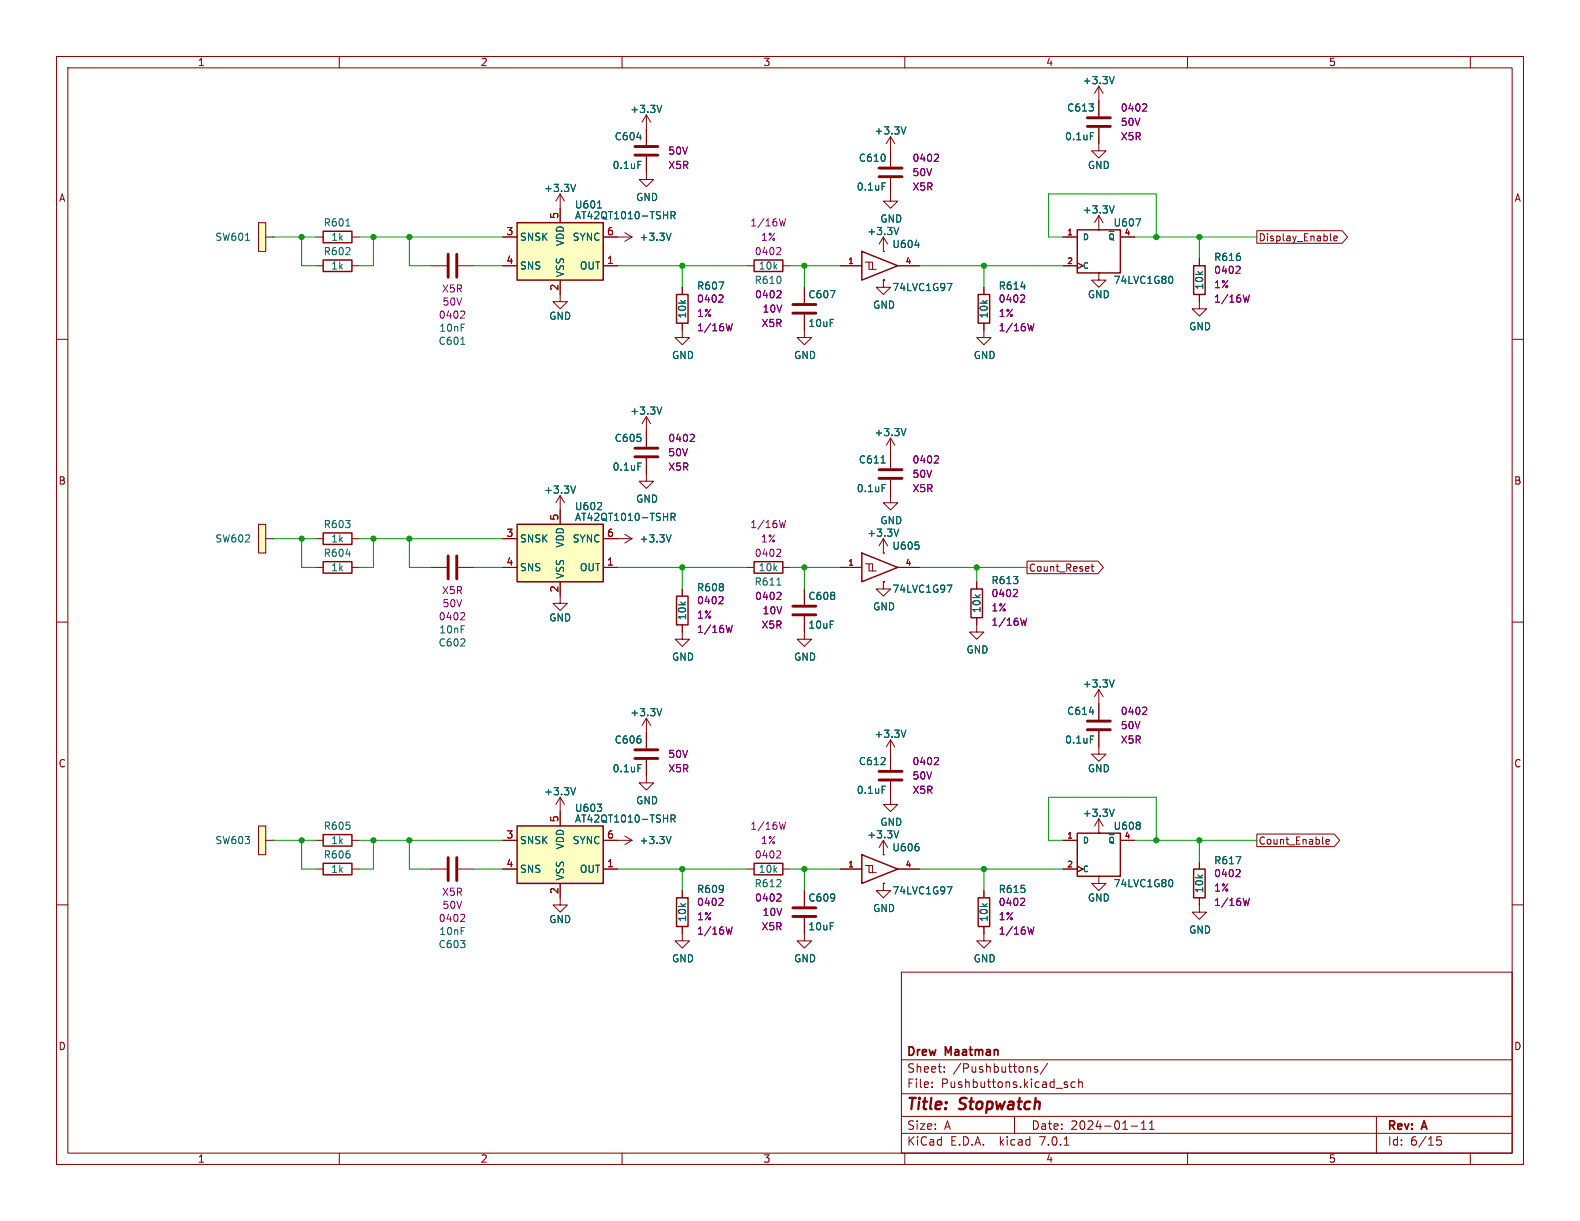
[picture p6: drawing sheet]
<svg xmlns="http://www.w3.org/2000/svg" width="279mm" height="216mm" viewBox="0 0 279 216" stroke-linecap="round" stroke-linejoin="round" font-family="sans-serif">
<g fill="none" stroke="#840000" stroke-width=".18">
<path d="M10 10h259.4v195.9h-259.4zM12 12h255.4v191.9h-255.4zM60 10v2M110 10v2M160 10v2M194.3 15.2l-.8 1.3M194.3 15.2v5.4M194.3 15.2l.8 1.3M210 10v2M260 10v2M45.7 39.4h1.3v5.1h-1.3zM99.1 34.3l-.8 1.3"/>
<path d="M99.1 34.3v5.1M99.1 34.3l.7 1.3M114.3 27.7v4.1h1.3l-1.3 1.2-1.3-1.2h1.3M114.3 20.3v5.4M114.3 20.3l-.8 1.3M114.3 20.3l.8 1.3M157.5 31.5v4.1h1.2l-1.2 1.2-1.3-1.2h1.3M157.5 24.1v5.4M157.5 24.1l-.8 1.3M157.5 24.1l.7 1.3M194.3 22.6v4.1h1.3l-1.3 1.2-1.3-1.2h1.3M194.3 38.1v2.5"/>
<path d="M194.3 38.1l-.8 1.3M194.3 38.1l.8 1.3M10 60h2M47 41.9h1.3M48.3 41.9h.1M55.9 41.9h1.2M55.9 47h1.2M62.2 41.9h1.3M62.2 47h1.3M76.2 47h2.8M81 47h2.8M88.9 41.9h2.5"/>
<path d="M88.9 47h2.5M99.1 49.5v3.8h-1.3l1.3 1.3 1.2-1.3h-1.2M106.7 41.9h5.1M106.7 47h2.5M110.5 41.1l1.3 .8M111.8 41.9l-1.3 .8M120.6 57.2v2.5h1.3l-1.3 1.3-1.2-1.3h1.2M120.6 50.8v1.3M132.1 47h1.2M138.4 47h1.3M142.2 55.6v4.1h1.3l-1.3 1.3-1.2-1.3h1.2M142.2 50.8v2.8"/>
<path d="M148.6 47h3.8M153 46.4h.7v1.2h1.2M153.7 46.4h.6v1.2M156.2 49.5v1.3h1.3l-1.3 1.3-1.3-1.3h1.3M156.2 49.5h.1M156.2 44.5h.1M156.2 41.9l-.8 1.3M156.2 41.9v2.6M156.2 41.9l.8 1.3M158.7 47h3.9M174 57.2v2.5h1.3l-1.3 1.3-1.3-1.3h1.3M174 50.8v1.3"/>
<path d="M188 41.9h2.5M188 47h2.5M190.5 46.5l1 .5-1 .5M194.3 48.3h.1M194.3 40.6h.1M194.3 48.3v1.2h1.3l-1.3 1.3-1.3-1.3h1.3M198.1 41.9h2.6M212.1 52.1v2.5h1.3l-1.3 1.3-1.3-1.3h1.3M212.1 45.7v1.3M222.2 40.8h15.1l1 1.1-1 1.1h-15.1zM235.3 42.5l.1 .1M235.9 42.2l.6-.2-.1-.2-.3-.1-.2 .2v.6h.5"/>
<path d="M267.4 60h2M114.3 73.7v5.3M114.3 73.7l-.8 1.2M114.3 73.7l.8 1.2M157.5 77.5v5.3M157.5 77.5l-.8 1.2M157.5 77.5l.7 1.2M45.7 92.7h1.3v5.1h-1.3zM47 95.3h1.3M48.3 95.3h.1M55.9 95.3h1.2M62.2 95.3h1.3"/>
<path d="M88.9 95.3h2.5M99.1 87.6v5.1M99.1 87.6l-.8 1.3M99.1 87.6l.7 1.3M106.7 95.3h5.1M110.5 94.5l1.3 .8M111.8 95.3l-1.3 .7M114.3 81v4.1h1.3l-1.3 1.3-1.3-1.3h1.3M153 99.7h.7v1.3h1.2M153.7 99.7h.6v1.3M156.2 97.8h.1M156.2 95.3v2.5"/>
<path d="M156.2 95.3l-.8 1.2M156.2 95.3l.8 1.2M157.5 84.8v4.1h1.2l-1.2 1.3-1.3-1.3h1.3M181.6 99.2h12.6l.9 1.1-.9 1.1h-12.6zM193.1 99.7v1.1l.3 .2M10 110h2M55.9 100.3h1.2M62.2 100.3h1.3M76.2 100.3h2.8M81 100.3h2.8M88.9 100.3h2.5M99.1 102.9v3.8h-1.3l1.3 1.3 1.2-1.3h-1.2"/>
<path d="M106.7 100.3h2.5M120.6 110.5v2.5h1.3l-1.3 1.3-1.2-1.3h1.2M120.6 104.1v1.3M132.1 100.3h1.2M138.4 100.3h1.3M142.2 109v4h1.3l-1.3 1.3-1.2-1.3h1.2M142.2 104.1v2.8M148.6 100.3h3.8M156.2 102.9v1.2h1.3l-1.3 1.3-1.3-1.3h1.3M156.2 102.9h.1M158.7 100.3h3.9M172.7 109.2v2.6h1.3l-1.3 1.2-1.3-1.2h1.3"/>
<path d="M172.7 102.9v1.2M192.9 100.2h.5M267.4 110h2M114.3 134.4v4h1.3l-1.3 1.3-1.3-1.3h1.3M114.3 127v5.3M114.3 127l-.8 1.3M114.3 127l.8 1.3M157.5 138.2v4h1.2l-1.2 1.3-1.3-1.3h1.3M157.5 130.8v5.3M157.5 130.8l-.8 1.3M157.5 130.8l.7 1.3M194.3 129.3v4.1h1.3l-1.3 1.2-1.3-1.2h1.3"/>
<path d="M194.3 121.9v5.4M194.3 121.9l-.8 1.3M194.3 121.9l.8 1.3M10 160h2M45.7 146.1h1.3v5h-1.3zM47 148.6h1.3M48.3 148.6h.1M55.9 148.6h1.2M55.9 153.7h1.2M62.2 148.6h1.3M62.2 153.7h1.3M76.2 153.7h2.8"/>
<path d="M81 153.7h2.8M88.9 148.6h2.5M88.9 153.7h2.5M99.1 156.2v3.8h-1.3l1.3 1.3 1.2-1.3h-1.2M99.1 141v5.1M99.1 141l-.8 1.2M99.1 141l.7 1.2M106.7 148.6h5.1M106.7 153.7h2.5M110.5 147.8l1.3 .8M111.8 148.6l-1.3 .8M120.6 157.5v1.3"/>
<path d="M132.1 153.7h1.2M138.4 153.7h1.3M142.2 157.5v2.8M148.6 153.7h3.8M153 153h.7v1.3h1.2M153.7 153h.6v1.3M156.2 156.2v1.3h1.3l-1.3 1.3-1.3-1.3h1.3M156.2 156.2h.1M156.2 151.1h.1M156.2 148.6v2.5M156.2 148.6l-.8 1.3M156.2 148.6l.8 1.3"/>
<path d="M158.7 153.7h3.9M174 157.5v1.3M188 148.6h2.5M188 153.7h2.5M190.5 153.2l1 .5-1 .5M194.3 154.9h.1M194.3 147.3h.1M194.3 154.9v1.3h1.3l-1.3 1.3-1.3-1.3h1.3M194.3 144.8v2.5M194.3 144.8l-.8 1.3M194.3 144.8l.8 1.3M198.1 148.6h2.6"/>
<path d="M212.1 158.8v2.5h1.3l-1.3 1.3-1.3-1.3h1.3M212.1 152.4v1.3M222.2 147.5h13.7l1 1.1-1 1.1h-13.7zM234.5 148.8l.6-.1-.1-.2-.3-.1-.2 .2v.6h.5M267.4 160h2M120.6 163.8v2.6h1.3l-1.3 1.2-1.2-1.2h1.2M142.2 162.3v4.1h1.3l-1.3 1.2-1.2-1.2h1.2M159.4 171.9h108v32h-108zM174 163.8v2.6h1.3l-1.3 1.2-1.3-1.2h1.3M159.4 197.4h108M159.4 193.4h108M159.4 187.4h108"/>
<path d="M164.8 192.2v.1M164.8 191.4v.1M167 189.5v.1M167 188.7v.1M179.4 197.4v3M182 188.6l.3 .2v.8M183.5 188.7l-.4-.1-.2 .2 .1 .2 .5 .2v.3h-.6M185.3 188l-1.3 2M188.4 191.8l.4 .1v.2l-.2 .2h-.3M188.4 191.3l.4 .1M190.1 191.4l-.4-.1-.3 .3v.4l.1 .2h.6M190.8 191.4l.2-.1 .3 .1 .1 .9"/>
<path d="M190.8 190.8v1.5M200 199.1h1.2M201.8 199.7h.9M201.8 198.6l.5-.4v1.5M203.3 199.7h.8M203.3 198.6l.4-.4v1.5M243.4 197.4v6.5M60 203.9v2M110 203.9v2M159.4 200.4h108M160 203.9v2M188.2 202.5h.8"/>
<path d="M210 203.9v2M254.1 201.6h.5l.3 .3-.1 .5h-.7M254.1 201h.7M260 203.9v2"/>
</g>
<g fill="#ffffc2" stroke="#ffffc2" stroke-width=".18">
<path d="M45.7 146.1h1.3v5h-1.3z"/>
<path d="M91.4 92.7h15.3v10.2h-15.3z"/>
<path d="M91.4 146.1h15.3v10.1h-15.3z"/>
<path d="M45.7 92.7h1.3v5.1h-1.3z"/>
<path d="M45.7 39.4h1.3v5.1h-1.3z"/>
<path d="M91.4 39.4h15.3v10.1h-15.3z"/>
</g>
<g fill="none" stroke="#006464" stroke-width=".18">
<path d="M117 18.6l-.4 1.3M197 13.5l-.4 1.3M61.2 40h.7M101.8 32.6l-.4 1.3M105.7 36.8h.7M112.8 28.5h.6M118.7 38.1l.6-.1 .1-.2-.1-.3-.6-.1v1.3M119 38.1l.4 .6M156 32.3h.6M160.2 22.4l-.4 1.3M192.8 23.4h.6M197 36.4l-.4 1.3"/>
<path d="M200.9 38.7h.8l-.5 1.3M43.4 42.5h.7M118.7 41.2l-.5 1.3M158.9 40.2l-.4 1.3M161.8 43.3h.8M167.5 50.1h.8l-.5 1.3M196.1 40.9h.9M196.2 41.7a.34 .34 0 0 1 .4-.4 .34 .34 0 0 1 .3 .4M207.1 48.8a.79 .79 0 0 1 0 1.3M81.5 60.9h.7M117 72l-.4 1.2M160.2 75.8l-.4 1.2"/>
<path d="M101.8 85.9l-.4 1.3M105.6 90.1h.8M106.3 89v.4M112.8 81.9h.6M118.7 91.4h.6l.1-.2-.1-.3-.6-.1v1.2M118.7 94.6l-.5 1.2M119 91.4l.4 .6M155.8 81.9h.7M156 85.7h.6M158.9 93.6l-.4 1.2M162.5 96.4v.6M137.4 103.5h.7"/>
<path d="M167.5 103.5h.8l-.5 1.2M101.8 139.3l-.4 1.2M112.8 135.2h.6M117 125.3l-.4 1.3M156 139h.6M160.2 129.1l-.4 1.3M192.8 130.1h.6M197 120.2l-.4 1.3M118.7 144.8l.6-.1 .1-.2-.1-.3-.6-.1v1.3M118.7 147.9l-.5 1.3M119 144.8l.4 .6M158.9 146.9l-.4 1.3"/>
<path d="M162.5 149.8v.5M167.5 156.8h.8l-.5 1.3M196.1 147.6h.9M196.2 148.4a.34 .34 0 0 1 .4-.4 .34 .34 0 0 1 .3 .4M197 143.1l-.4 1.3M201.6 145.5v.3M201.6 146v.5M207.1 155.5a.79 .79 0 0 1 0 1.3"/>
</g>
<g fill="none" stroke="#840000" stroke-width=".25">
<path d="M91.4 39.4h15.3v10.1h-15.3zM57.1 46h5.1v2h-5.1zM57.1 40.9h5.1v2h-5.1zM119.6 52.1h2.1v5.1h-2.1zM133.3 46h5.1v2h-5.1zM152.4 44.5l6.3 2.5-6.3 2.5zM173 52.1h2v5.1h-2zM190.5 40.6h7.6v7.7h-7.6zM211.1 47h2v5.1h-2zM57.1 99.3h5.1v2h-5.1zM57.1 94.2h5.1v2.1h-5.1zM91.4 92.7h15.3v10.2h-15.3z"/>
<path d="M133.3 99.3h5.1v2h-5.1zM152.4 97.8l6.3 2.5-6.3 2.6zM119.6 105.4h2.1v5.1h-2.1zM171.7 104.1h2v5.1h-2zM57.1 147.6h5.1v2h-5.1zM57.1 152.7h5.1v2h-5.1zM91.4 146.1h15.3v10.1h-15.3zM119.6 158.8h2.1v5h-2.1zM133.3 152.7h5.1v2h-5.1zM152.4 151.1l6.3 2.6-6.3 2.5zM173 158.8h2v5h-2zM190.5 147.3h7.6v7.6h-7.6z"/>
<path d="M211.1 153.7h2v5.1h-2z"/>
</g>
<g fill="none" stroke="#840000" stroke-width=".51">
<path d="M112.3 27.4h4M112.3 25.9h4M155.4 31.2h4.1M155.4 29.7h4.1M192.3 22.4h4M192.3 20.8h4M79.2 45v4M80.8 45v4M140.2 55.4h4.1M140.2 53.8h4.1M112.3 79.2h4M79.2 98.3v4.1"/>
<path d="M80.8 98.3v4.1M112.3 80.8h4M155.4 84.6h4.1M155.4 83.1h4.1M140.2 108.7h4.1M140.2 107.2h4.1M112.3 134.1h4M112.3 132.6h4M155.4 137.9h4.1M155.4 136.4h4.1M192.3 129h4M192.3 127.5h4"/>
<path d="M79.2 151.6v4.1M80.8 151.6v4.1M140.2 162.1h4.1M140.2 160.5h4.1"/>
</g>
<g fill="none" stroke="#840084" stroke-width=".18">
<path d="M202.5 18.4l.3 .2-.1 .3-.7 .7h.8M138.9 38.7l-.3 1.3-.2-.9-.3 .9M165.7 27.3l.3 .2-.1 .3-.7 .7h.8M81.9 55l.3 .2-.1 .3-.7 .8h.8M127.6 52.1l.3 .3-.1 .3-.7 .7h.8M129.5 57.2l-.3 1.3-.3-.9-.2 .9M137.8 43.8l.3 .2-.1 .3-.7 .7h.8M137.9 51.4l.2 .2v.3l-.8 .8h.8M181 52.1l.2 .3-.1 .3-.7 .7h.8M182.8 57.2l-.3 1.3-.2-.9-.3 .9M219.1 47.1l.2 .2-.1 .3-.7 .7h.8M220.9 52.1l-.3 1.3-.2-.9-.3 .9"/>
<path d="M122.5 76.8l.3 .2-.1 .3-.7 .8h.8M137.8 97.1l.3 .2-.1 .4-.7 .7h.8M138.9 92l-.3 1.3-.2-.9-.3 .9M165.7 80.6l.3 .2-.1 .3-.7 .8h.8M81.9 108.3l.3 .3-.1 .3-.7 .7h.8M127.6 105.5l.3 .2-.1 .3-.7 .8h.8M129.5 110.6l-.3 1.2-.3-.9-.2 .9M137.9 104.7l.2 .3v.3l-.8 .7h.8M179.7 104.2l.2 .3v.3l-.8 .7h.8M181.6 109.3l-.3 1.3-.3-.9-.2 .9M165.7 133.9l.3 .3-.1 .3-.7 .7h.8M202.5 125l.3 .3-.1 .3-.7 .7h.8"/>
<path d="M127.6 158.8l.3 .3-.1 .3-.7 .7h.8M137.8 150.4l.3 .3-.1 .3-.7 .7h.8M137.9 158.1l.2 .2v.3l-.8 .7h.8M138.9 145.4l-.3 1.2-.2-.9-.3 .9M181 158.8l.2 .3-.1 .3-.7 .7h.8M219.1 153.7l.2 .3-.1 .3-.7 .7h.8M220.9 158.8l-.3 1.3-.2-.9-.3 .9M81.9 161.7l.3 .2-.1 .3-.7 .7h.8M129.5 163.9l-.3 1.3-.3-.9-.2 .9M182.8 163.9l-.3 1.3-.2-.9-.3 .9"/>
</g>
<g fill="none" stroke="#009600" stroke-width=".18">
<path d="M48.3 41.9h7.6M53.3 41.9v5.1h2.6M63.5 41.9h25.4M66 41.9v5.1h-2.5M72.4 41.9v5.1h3.8M83.8 47h5.1M109.2 47h22.9M120.6 47v3.8M139.7 47h8.9M142.2 47v3.8M162.6 47h25.4M174 47v3.8"/>
<path d="M188 41.9h-2.6v-7.6h19.1v7.6M200.7 41.9h21.5M212.1 41.9v3.8M48.3 95.3h7.6M53.3 95.3v5h2.6M63.5 95.3h25.4M66 95.3v5h-2.5M72.4 95.3v5h3.8M83.8 100.3h5.1M109.2 100.3h22.9M120.6 100.3v3.8M139.7 100.3h8.9"/>
<path d="M142.2 100.3v3.8M162.6 100.3h19M172.7 100.3v2.6M48.3 148.6h7.6M53.3 148.6v5.1h2.6M63.5 148.6h25.4M66 148.6v5.1h-2.5M72.4 148.6v5.1h3.8M83.8 153.7h5.1M109.2 153.7h22.9M120.6 153.7v3.8M139.7 153.7h8.9"/>
<path d="M142.2 153.7v3.8M162.6 153.7h25.4M174 153.7v3.8M188 148.6h-2.6v-7.6h19.1v7.6M200.7 148.6h21.5M212.1 148.6v3.8"/>
</g>
<g fill="#009600" stroke="#009600" stroke-width=".18">
<circle cx="72.4" cy="95.3" r=".46"/>
<circle cx="66" cy="148.6" r=".46"/>
<circle cx="72.4" cy="148.6" r=".46"/>
<circle cx="53.3" cy="148.6" r=".46"/>
<circle cx="212.1" cy="148.6" r=".46"/>
<circle cx="174" cy="153.7" r=".46"/>
<circle cx="172.7" cy="100.3" r=".46"/>
<circle cx="204.5" cy="148.6" r=".46"/>
<circle cx="66" cy="41.9" r=".46"/>
<circle cx="53.3" cy="95.3" r=".46"/>
<circle cx="72.4" cy="41.9" r=".46"/>
<circle cx="66" cy="95.3" r=".46"/>
<circle cx="53.3" cy="41.9" r=".46"/>
<circle cx="120.6" cy="47" r=".46"/>
<circle cx="174" cy="47" r=".46"/>
<circle cx="212.1" cy="41.9" r=".46"/>
<circle cx="204.5" cy="41.9" r=".46"/>
<circle cx="142.2" cy="47" r=".46"/>
<circle cx="120.6" cy="153.7" r=".46"/>
<circle cx="120.6" cy="100.3" r=".46"/>
<circle cx="142.2" cy="153.7" r=".46"/>
<circle cx="142.2" cy="100.3" r=".46"/>
</g>
<g font-size="2.8" fill="#840000">
<text x="160.4" y="196.7">Title:</text>
<text x="169.8" y="196.7">Stopwatch</text>
</g>
<g font-size="2.1" fill="#840000">
<text x="160.4" y="189.8">Sheet:</text>
<text x="160.4" y="187">Drew</text>
<text x="167.3" y="187">Maatman</text>
<text x="168.6" y="189.8">/Pushbuttons/</text>
<text x="160.4" y="192.5">File:</text>
<text x="166.4" y="192.5">Pushbuttons.kicad_sch</text>
<text x="160.4" y="202.7">KiCad</text>
<text x="160.4" y="199.9">Size:</text>
<text x="167" y="199.9">A</text>
<text x="168.1" y="202.7">E.D.A.</text>
<text x="176.8" y="202.7">kicad</text>
<text x="182.4" y="199.9">Date:</text>
<text x="183.9" y="202.7">7.0.1</text>
<text x="189.3" y="199.9">2024-01-11</text>
<text x="245.4" y="200.1">Rev:</text>
<text x="245.4" y="202.7">Id:</text>
<text x="249.4" y="202.7">6/15</text>
<text x="251.6" y="200.1">A</text>
</g>
<g font-size="1.8" fill="#840000">
<text x="35" y="11.8">1</text>
<text x="85" y="11.8">2</text>
<text x="135" y="11.8">3</text>
<text x="185" y="11.8">4</text>
<text x="235" y="11.8">5</text>
<text x="10.4" y="35.8">A</text>
<text x="267.8" y="35.8">A</text>
<text x="222.6" y="42.8">Display_Enable</text>
<text x="10.3" y="85.8">B</text>
<text x="267.7" y="85.8">B</text>
<text x="181.9" y="101.2">Count_Reset</text>
<text x="10.3" y="135.8">C</text>
<text x="267.7" y="135.8">C</text>
<text x="222.6" y="149.5">Count_Enable</text>
<text x="10.3" y="185.8">D</text>
<text x="267.7" y="185.8">D</text>
<text x="35" y="205.7">1</text>
<text x="85" y="205.7">2</text>
<text x="135" y="205.7">3</text>
<text x="185" y="205.7">4</text>
<text x="235" y="205.7">5</text>
</g>
<g font-size="1.8" fill="#006464">
<text x="191.4" y="15">+3.3V</text>
<text x="111.4" y="20.1">+3.3V</text>
<text x="154.6" y="23.9">+3.3V</text>
<text x="188.6" y="19.9">C613</text>
<text x="108.6" y="25">C604</text>
<text x="151.8" y="28.8">C610</text>
<text x="188.3" y="25">0.1uF</text>
<text x="96.2" y="34.1">+3.3V</text>
<text x="108.3" y="30">0.1uF</text>
<text x="112.4" y="35.7">GND</text>
<text x="151.4" y="33.8">0.1uF</text>
<text x="192.3" y="30">GND</text>
<text x="57.2" y="40.2">R601</text>
<text x="101.6" y="37">U601</text>
<text x="101.6" y="38.9">AT42QT1010-TSHR</text>
<text x="153.3" y="41.7">+3.3V</text>
<text x="155.6" y="39.5">GND</text>
<text x="191.4" y="37.9">+3.3V</text>
<text x="196.9" y="40.2">U607</text>
<text x="38" y="42.7">SW601</text>
<text x="57.2" y="45.3">R602</text>
<text x="58.5" y="47.8">1k</text>
<text x="58.5" y="42.7">1k</text>
<text x="91.9" y="42.7">SNSK</text>
<text x="91.9" y="47.8">SNS</text>
<text x="99.9" y="43.6" transform="rotate(-90 99.9 43.6)">VDD</text>
<text x="101.1" y="42.7">SYNC</text>
<text x="102.4" y="47.8">OUT</text>
<text x="113" y="42.7">+3.3V</text>
<text x="134.1" y="47.8">10k</text>
<text x="157.7" y="44">U604</text>
<text x="214.6" y="46.3">R616</text>
<text x="99.9" y="49" transform="rotate(-90 99.9 49)">VSS</text>
<text x="123.2" y="51.4">R607</text>
<text x="133.4" y="50.4">R610</text>
<text x="142.9" y="52.9">C607</text>
<text x="157.7" y="51.6">74LVC1G97</text>
<text x="176.5" y="51.4">R614</text>
<text x="192.3" y="52.9">GND</text>
<text x="196.9" y="50.4">74LVC1G80</text>
<text x="212.9" y="51.3" transform="rotate(-90 212.9 51.3)">10k</text>
<text x="77.6" y="58.8">10nF</text>
<text x="97.1" y="56.7">GND</text>
<text x="121.5" y="56.4" transform="rotate(-90 121.5 56.4)">10k</text>
<text x="142.9" y="58">10uF</text>
<text x="154.3" y="54.7">GND</text>
<text x="174.8" y="56.4" transform="rotate(-90 174.8 56.4)">10k</text>
<text x="210.2" y="58.6">GND</text>
<text x="77.5" y="61.1">C601</text>
<text x="118.8" y="63.6">GND</text>
<text x="140.4" y="63.6">GND</text>
<text x="172.1" y="63.6">GND</text>
<text x="111.4" y="73.5">+3.3V</text>
<text x="154.6" y="77.3">+3.3V</text>
<text x="108.3" y="83.4">0.1uF</text>
<text x="108.6" y="78.3">C605</text>
<text x="151.8" y="82.1">C611</text>
<text x="96.2" y="87.4">+3.3V</text>
<text x="112.4" y="89">GND</text>
<text x="151.4" y="87.2">0.1uF</text>
<text x="57.2" y="93.5">R603</text>
<text x="101.6" y="90.4">U602</text>
<text x="101.6" y="92.3">AT42QT1010-TSHR</text>
<text x="153.3" y="95.1">+3.3V</text>
<text x="155.6" y="92.8">GND</text>
<text x="38" y="96.1">SW602</text>
<text x="57.2" y="98.6">R604</text>
<text x="58.5" y="101.2">1k</text>
<text x="58.5" y="96.1">1k</text>
<text x="91.9" y="96.1">SNSK</text>
<text x="91.9" y="101.2">SNS</text>
<text x="99.9" y="97" transform="rotate(-90 99.9 97)">VDD</text>
<text x="101.1" y="96.1">SYNC</text>
<text x="102.4" y="101.2">OUT</text>
<text x="113" y="96.1">+3.3V</text>
<text x="134.1" y="101.2">10k</text>
<text x="157.7" y="97.3">U605</text>
<text x="99.9" y="102.4" transform="rotate(-90 99.9 102.4)">VSS</text>
<text x="123.2" y="104.7">R608</text>
<text x="133.4" y="103.7">R611</text>
<text x="142.9" y="106.2">C608</text>
<text x="157.7" y="105">74LVC1G97</text>
<text x="175.3" y="103.4">R613</text>
<text x="77.6" y="112.2">10nF</text>
<text x="97.1" y="110">GND</text>
<text x="121.5" y="109.7" transform="rotate(-90 121.5 109.7)">10k</text>
<text x="142.9" y="111.3">10uF</text>
<text x="154.3" y="108.1">GND</text>
<text x="173.5" y="108.5" transform="rotate(-90 173.5 108.5)">10k</text>
<text x="77.5" y="114.5">C602</text>
<text x="118.8" y="117">GND</text>
<text x="140.4" y="117">GND</text>
<text x="170.8" y="115.7">GND</text>
<text x="191.4" y="121.7">+3.3V</text>
<text x="108.6" y="131.6">C606</text>
<text x="111.4" y="126.8">+3.3V</text>
<text x="154.6" y="130.6">+3.3V</text>
<text x="188.3" y="131.6">0.1uF</text>
<text x="188.6" y="126.6">C614</text>
<text x="108.3" y="136.7">0.1uF</text>
<text x="151.8" y="135.4">C612</text>
<text x="192.3" y="136.7">GND</text>
<text x="96.2" y="140.8">+3.3V</text>
<text x="101.6" y="143.7">U603</text>
<text x="112.4" y="142.4">GND</text>
<text x="151.4" y="140.5">0.1uF</text>
<text x="38" y="149.4">SW603</text>
<text x="57.2" y="146.9">R605</text>
<text x="58.5" y="149.4">1k</text>
<text x="91.9" y="149.4">SNSK</text>
<text x="101.1" y="149.4">SYNC</text>
<text x="101.6" y="145.6">AT42QT1010-TSHR</text>
<text x="113" y="149.4">+3.3V</text>
<text x="153.3" y="148.4">+3.3V</text>
<text x="155.6" y="146.2">GND</text>
<text x="191.4" y="144.6">+3.3V</text>
<text x="196.9" y="146.9">U608</text>
<text x="57.2" y="152">R606</text>
<text x="58.5" y="154.5">1k</text>
<text x="91.9" y="154.5">SNS</text>
<text x="99.9" y="155.7" transform="rotate(-90 99.9 155.7)">VSS</text>
<text x="99.9" y="150.3" transform="rotate(-90 99.9 150.3)">VDD</text>
<text x="102.4" y="154.5">OUT</text>
<text x="134.1" y="154.5">10k</text>
<text x="157.7" y="150.7">U606</text>
<text x="214.6" y="153">R617</text>
<text x="123.2" y="158.1">R609</text>
<text x="133.4" y="157">R612</text>
<text x="142.9" y="159.6">C609</text>
<text x="154.3" y="161.4">GND</text>
<text x="157.7" y="158.3">74LVC1G97</text>
<text x="176.5" y="158.1">R615</text>
<text x="192.3" y="159.6">GND</text>
<text x="196.9" y="157">74LVC1G80</text>
<text x="212.9" y="158" transform="rotate(-90 212.9 158)">10k</text>
<text x="77.5" y="167.8">C603</text>
<text x="77.6" y="165.5">10nF</text>
<text x="97.1" y="163.4">GND</text>
<text x="121.5" y="163.1" transform="rotate(-90 121.5 163.1)">10k</text>
<text x="142.9" y="164.7">10uF</text>
<text x="174.8" y="163.1" transform="rotate(-90 174.8 163.1)">10k</text>
<text x="210.2" y="165.2">GND</text>
<text x="118.8" y="170.3">GND</text>
<text x="140.4" y="170.3">GND</text>
<text x="172.1" y="170.3">GND</text>
</g>
<g font-size="1.8" fill="#840084">
<text x="198.1" y="19.9">0402</text>
<text x="198.1" y="22.4">50V</text>
<text x="118.1" y="27.5">50V</text>
<text x="161.3" y="28.8">0402</text>
<text x="198.1" y="25">X5R</text>
<text x="118.1" y="30">X5R</text>
<text x="161.3" y="31.3">50V</text>
<text x="161.3" y="33.8">X5R</text>
<text x="132.6" y="40.2">1/16W</text>
<text x="133.4" y="45.3">0402</text>
<text x="134.5" y="42.7">1%</text>
<text x="78.1" y="51.9">X5R</text>
<text x="123.2" y="53.7">0402</text>
<text x="133.5" y="52.9">0402</text>
<text x="176.5" y="53.7">0402</text>
<text x="214.6" y="48.6">0402</text>
<text x="214.6" y="51.1">1%</text>
<text x="214.6" y="53.7">1/16W</text>
<text x="77.5" y="56.5">0402</text>
<text x="78.2" y="54.2">50V</text>
<text x="123.2" y="56.2">1%</text>
<text x="123.2" y="58.7">1/16W</text>
<text x="134.6" y="58">X5R</text>
<text x="134.8" y="55.4">10V</text>
<text x="176.5" y="56.2">1%</text>
<text x="176.5" y="58.7">1/16W</text>
<text x="118.1" y="78.3">0402</text>
<text x="118.1" y="80.8">50V</text>
<text x="118.1" y="83.4">X5R</text>
<text x="161.3" y="82.1">0402</text>
<text x="161.3" y="84.6">50V</text>
<text x="161.3" y="87.2">X5R</text>
<text x="132.6" y="93.5">1/16W</text>
<text x="133.4" y="98.6">0402</text>
<text x="134.5" y="96.1">1%</text>
<text x="78.1" y="105.2">X5R</text>
<text x="78.2" y="107.5">50V</text>
<text x="123.2" y="107">0402</text>
<text x="133.5" y="106.2">0402</text>
<text x="175.3" y="105.7">0402</text>
<text x="77.5" y="109.8">0402</text>
<text x="123.2" y="109.5">1%</text>
<text x="123.2" y="112.1">1/16W</text>
<text x="134.6" y="111.3">X5R</text>
<text x="134.8" y="108.8">10V</text>
<text x="175.3" y="108.3">1%</text>
<text x="175.3" y="110.8">1/16W</text>
<text x="198.1" y="126.6">0402</text>
<text x="198.1" y="129.1">50V</text>
<text x="198.1" y="131.6">X5R</text>
<text x="118.1" y="134.2">50V</text>
<text x="118.1" y="136.7">X5R</text>
<text x="161.3" y="135.4">0402</text>
<text x="161.3" y="138">50V</text>
<text x="161.3" y="140.5">X5R</text>
<text x="132.6" y="146.9">1/16W</text>
<text x="134.5" y="149.4">1%</text>
<text x="133.4" y="152">0402</text>
<text x="214.6" y="155.3">0402</text>
<text x="78.1" y="158.6">X5R</text>
<text x="78.2" y="160.9">50V</text>
<text x="123.2" y="160.3">0402</text>
<text x="133.5" y="159.6">0402</text>
<text x="176.5" y="160.3">0402</text>
<text x="214.6" y="157.8">1%</text>
<text x="214.6" y="160.3">1/16W</text>
<text x="77.5" y="163.2">0402</text>
<text x="123.2" y="162.9">1%</text>
<text x="123.2" y="165.4">1/16W</text>
<text x="134.6" y="164.7">X5R</text>
<text x="134.8" y="162.1">10V</text>
<text x="176.5" y="162.9">1%</text>
<text x="176.5" y="165.4">1/16W</text>
</g>
<g font-size="1.8" fill="#a90000">
<text x="89.5" y="41.7">3</text>
<text x="98.8" y="38.8" transform="rotate(-90 98.8 38.8)">5</text>
<text x="107.3" y="41.7">6</text>
<text x="89.5" y="46.7">4</text>
<text x="107.3" y="46.7">1</text>
<text x="98.8" y="51.5" transform="rotate(-90 98.8 51.5)">2</text>
<text x="89.5" y="95">3</text>
<text x="98.8" y="92.1" transform="rotate(-90 98.8 92.1)">5</text>
<text x="107.3" y="95">6</text>
<text x="89.5" y="100.1">4</text>
<text x="107.3" y="100.1">1</text>
<text x="98.8" y="104.8" transform="rotate(-90 98.8 104.8)">2</text>
<text x="89.5" y="148.3">3</text>
<text x="98.8" y="145.4" transform="rotate(-90 98.8 145.4)">5</text>
<text x="107.3" y="148.3">6</text>
<text x="89.5" y="153.4">4</text>
<text x="107.3" y="153.4">1</text>
<text x="98.8" y="158.1" transform="rotate(-90 98.8 158.1)">2</text>
</g>
<g font-size="1.4" fill="#a90000">
<text x="188.7" y="41.7">1</text>
<text x="198.8" y="41.7">4</text>
<text x="149.9" y="46.7">1</text>
<text x="160.1" y="46.7">4</text>
<text x="188.7" y="46.7">2</text>
<text x="149.9" y="100.1">1</text>
<text x="160.1" y="100.1">4</text>
<text x="188.7" y="148.3">1</text>
<text x="198.8" y="148.3">4</text>
<text x="149.9" y="153.4">1</text>
<text x="160.1" y="153.4">4</text>
<text x="188.7" y="153.4">2</text>
</g>
<g font-size="1.4" fill="#006464">
<text x="191.5" y="42.6">D</text>
<text x="191.5" y="47.7">C</text>
<text x="195.9" y="43.1">~{Q}</text>
<text x="191.5" y="149.3">D</text>
<text x="195.9" y="149.8">~{Q}</text>
<text x="191.5" y="154.4">C</text>
</g>
</svg>
